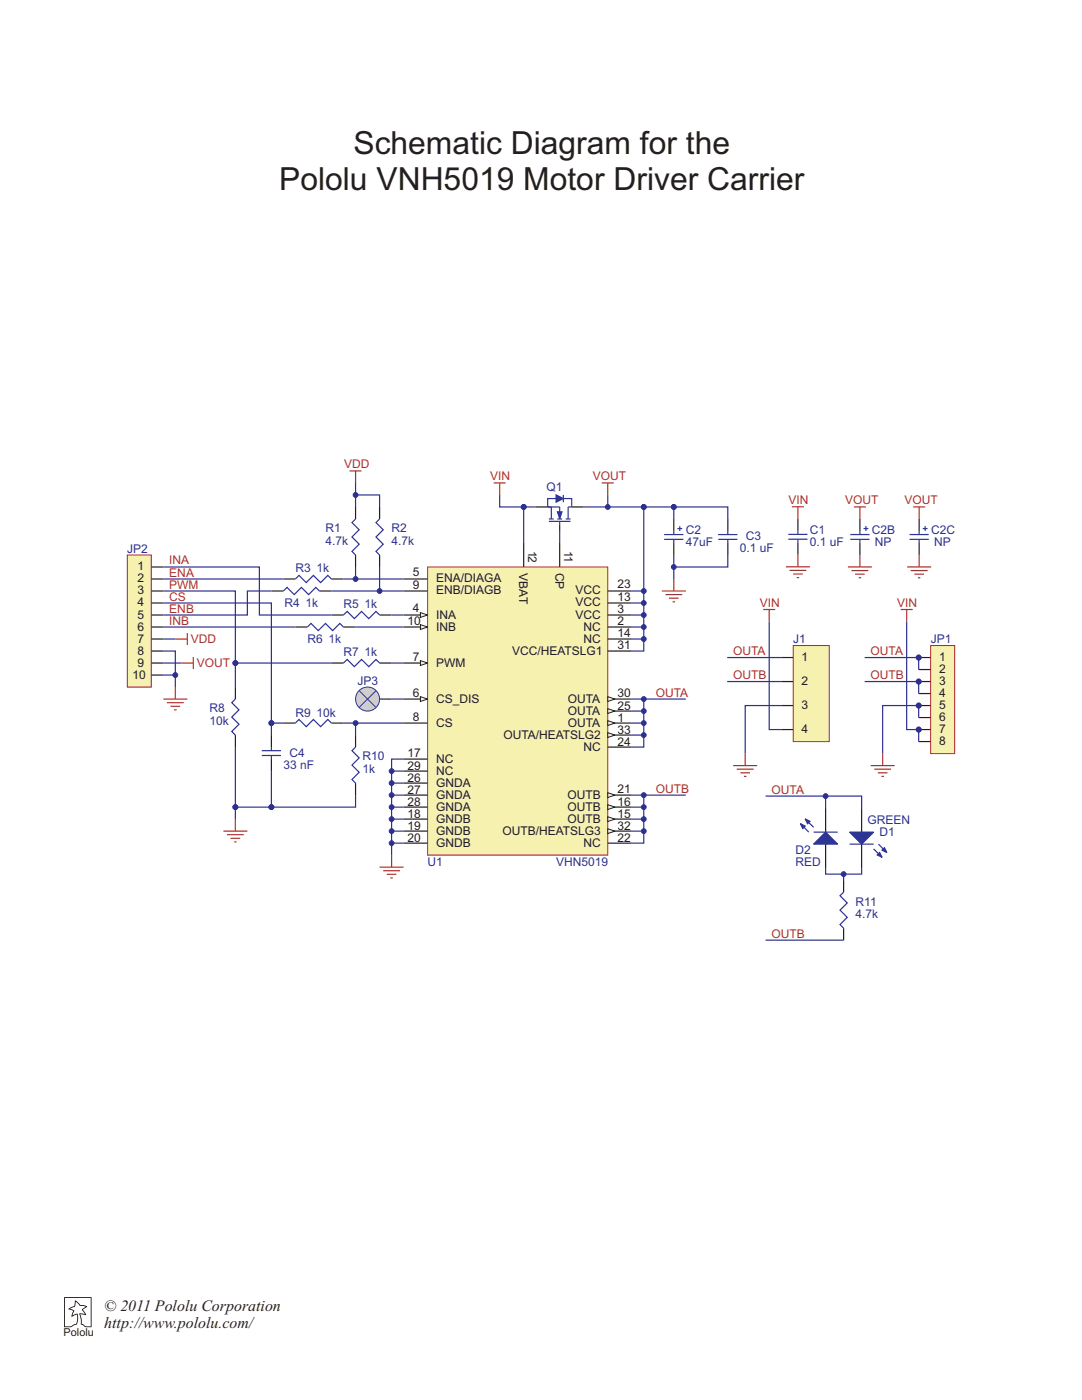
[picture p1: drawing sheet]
<svg xmlns="http://www.w3.org/2000/svg" width="216mm" height="279mm" viewBox="0 0 216 279" stroke-linecap="round" stroke-linejoin="round" font-family="sans-serif">
<path d="M12.9 259v5.7h1.2l.4-.3a1.06 1.06 0 0 0 .9-1.3l-.1-.8-1 .5 .1-.5 .2-.7-.9-.3 .6-.5a.76 .76 0 0 0 .6-1l.1-.3 .3 .2a1.77 1.77 0 0 0 1.6 .8l.5 .3-.9 .6 .5 .6 .1 .5-1.1-.2 .3 1v.9l.9 .5h.9v-5.7zM12.8 258.9h5.4v6l-1.2-.1-.9-.5v-1l-.3-1.1 .1-.1 1 .2-.6-.9 .8-.6-.4-.2a.88 .88 0 0 1-1.2-.5l-.4-.4v.2a.78 .78 0 0 1-.6 1l-.5 .3 .8 .4-.4 1 1-.4a2.42 2.42 0 0 1-.1 2.2l-1.2 .5-1.3-.1z" fill="#000"/>
<path d="M111.7 104.8v1.2" fill="none" stroke="#231f20" stroke-width=".24"/>
<path d="M109.5 104.1h4.3M109.5 103.6h1M110 101.2v2.4M111.2 103.6h1M111.7 101.2v2.4M111.7 104.1v.7M112.9 103.6h.9M114.1 101.2h-.7v2.4" fill="none" stroke="#2b3695" stroke-width=".24"/>
<path d="M111.2 102.1h1l-.5 1.5z" fill="#2b3695"/>
<path d="M111.2 102.1h1l-.5 1.5z" fill="none" stroke="#2b3695" stroke-width=".2"/>
<path d="M109.3 101.2h.7" fill="none" stroke="#2b3695" stroke-width=".24"/>
<path d="M111 98.8l1.4 .7-1.4 .7z" fill="#2b3695"/>
<path d="M111 98.8l1.4 .7-1.4 .7zM111 99.5h-1.7v1.7h2.4M112.4 99.5h1.7v1.7M112.4 98.8v1.4" fill="none" stroke="#2b3695" stroke-width=".24"/>
<path d="M106.9 101.2h2.4M114.1 101.2h2.4" fill="none" stroke="#231f20" stroke-width=".24"/>
<path d="M111.7 106v2.4M116.5 101.2h12v28.7h-2.4" fill="none" stroke="#2e3090" stroke-width=".24"/>
<circle cx="128.5" cy="101.2" r=".48" fill="#2e3090"/>
<circle cx="128.5" cy="101.2" r=".48" fill="none" stroke="#2e3090" stroke-width=".2"/>
<path d="M126.1 127.5h2.4" fill="none" stroke="#2e3090" stroke-width=".24"/>
<circle cx="128.5" cy="127.5" r=".48" fill="#2e3090"/>
<circle cx="128.5" cy="127.5" r=".48" fill="none" stroke="#2e3090" stroke-width=".2"/>
<path d="M126.1 125.1h2.4" fill="none" stroke="#2e3090" stroke-width=".24"/>
<circle cx="128.5" cy="125.1" r=".48" fill="#2e3090"/>
<circle cx="128.5" cy="125.1" r=".48" fill="none" stroke="#2e3090" stroke-width=".2"/>
<path d="M126.1 122.7h2.4" fill="none" stroke="#2e3090" stroke-width=".24"/>
<circle cx="128.5" cy="122.7" r=".48" fill="#2e3090"/>
<circle cx="128.5" cy="122.7" r=".48" fill="none" stroke="#2e3090" stroke-width=".2"/>
<path d="M126.1 120.3h2.4" fill="none" stroke="#2e3090" stroke-width=".24"/>
<circle cx="128.5" cy="120.3" r=".48" fill="#2e3090"/>
<circle cx="128.5" cy="120.3" r=".48" fill="none" stroke="#2e3090" stroke-width=".2"/>
<path d="M126.1 117.9h2.4" fill="none" stroke="#2e3090" stroke-width=".24"/>
<circle cx="128.5" cy="117.9" r=".48" fill="#2e3090"/>
<circle cx="128.5" cy="117.9" r=".48" fill="none" stroke="#2e3090" stroke-width=".2"/>
<path d="M106.9 101.2h-2.4v7.2" fill="none" stroke="#2e3090" stroke-width=".24"/>
<circle cx="104.5" cy="101.2" r=".48" fill="#2e3090"/>
<circle cx="104.5" cy="101.2" r=".48" fill="none" stroke="#2e3090" stroke-width=".2"/>
<path d="M54.2 117.9h2.3M56.5 115.6h2.4M63.7 117.9h2.4M66.1 115.6h2.4M70.9 101.2v2.4M70.9 110.8v2.4M75.7 101.2v2.4M75.7 110.8v2.4" fill="none" stroke="#231f20" stroke-width=".24"/>
<path d="M56.5 117.9l.8-.7 1.4 1.5 1.4-1.5 1.5 1.5 1.4-1.5 .7 .7M58.9 115.6l.8-.8 1.4 1.5 1.4-1.5 1.5 1.5 1.4-1.5 .7 .8M70.9 103.6l-.7 .7 1.5 1.4-1.5 1.5 1.5 1.4-1.5 1.4 .7 .8M75.7 103.6l-.7 .7 1.5 1.4-1.5 1.5 1.5 1.4-1.5 1.4 .7 .8" fill="none" stroke="#2b3695" stroke-width=".24"/>
<path d="M68.5 115.6h12M70.9 113.2v2.4" fill="none" stroke="#2e3090" stroke-width=".24"/>
<circle cx="70.9" cy="115.6" r=".48" fill="#2e3090"/>
<circle cx="70.9" cy="115.6" r=".48" fill="none" stroke="#2e3090" stroke-width=".2"/>
<path d="M66.1 117.9h14.4M75.7 113.2v4.7" fill="none" stroke="#2e3090" stroke-width=".24"/>
<circle cx="75.7" cy="117.9" r=".48" fill="#2e3090"/>
<circle cx="75.7" cy="117.9" r=".48" fill="none" stroke="#2e3090" stroke-width=".2"/>
<path d="M69.8 94h2.3M70.9 94v2.4" fill="none" stroke="#ae2930" stroke-width=".24"/>
<path d="M70.9 98.8h4.8v2.4M70.9 96.4v4.8" fill="none" stroke="#2e3090" stroke-width=".24"/>
<circle cx="70.9" cy="98.8" r=".48" fill="#2e3090"/>
<circle cx="70.9" cy="98.8" r=".48" fill="none" stroke="#2e3090" stroke-width=".2"/>
<g fill="none" stroke="#231f20" stroke-width=".24">
<path d="M47 137.1v2.4M58.9 125.1h2.4M66.1 122.7h2.4M66.1 132.3h2.4M68.5 125.1h2.4M75.7 122.7h2.4M75.7 132.3h2.4M47 146.7v2.4M54.2 146.7v2.4M54.2 151.5v2.4M56.5 144.3h2.4M66.1 144.3h2.4"/>
<path d="M70.9 146.7v2.4M70.9 156.3v2.4"/>
</g>
<path d="M47 139.5l-.8 .7 1.5 1.5-1.5 1.4 1.5 1.4-1.5 1.5 .8 .7M61.3 125.1l.8-.7 1.4 1.5 1.4-1.5 1.5 1.5 1.4-1.5 .7 .7M68.5 122.7l.8-.7 1.4 1.5 1.4-1.5 1.5 1.5 1.4-1.5 .7 .7M68.5 132.3l.8-.7 1.4 1.4 1.4-1.4 1.5 1.4 1.4-1.4 .7 .7M52.2 149.8h3.9M52.2 150.8h3.9M54.2 149.1v.7M54.2 150.8v.7M58.9 144.3l.8-.7 1.4 1.4 1.4-1.4 1.5 1.4 1.4-1.4 .7 .7M70.9 149.1l-.7 .7 1.5 1.5-1.5 1.4 1.5 1.4-1.5 1.5 .7 .7" fill="none" stroke="#2b3695" stroke-width=".24"/>
<path d="M70.9 125.1h9.6M78.1 122.7h2.4M78.1 132.3h2.4M68.5 144.3h12M70.9 144.3v2.4" fill="none" stroke="#2e3090" stroke-width=".24"/>
<circle cx="70.9" cy="144.3" r=".48" fill="#2e3090"/>
<circle cx="70.9" cy="144.3" r=".48" fill="none" stroke="#2e3090" stroke-width=".2"/>
<path d="M56.5 144.3h-2.3v2.4" fill="none" stroke="#2e3090" stroke-width=".24"/>
<circle cx="54.2" cy="144.3" r=".48" fill="#2e3090"/>
<circle cx="54.2" cy="144.3" r=".48" fill="none" stroke="#2e3090" stroke-width=".2"/>
<path d="M47 132.3v4.8" fill="none" stroke="#2e3090" stroke-width=".24"/>
<circle cx="47" cy="132.3" r=".48" fill="#2e3090"/>
<circle cx="47" cy="132.3" r=".48" fill="none" stroke="#2e3090" stroke-width=".2"/>
<path d="M75.7 173.1h4.8M76.5 173.8h3.3M77.2 174.5h1.9M77.9 175.2h.5M78.1 170.7v2.4" fill="none" stroke="#ae2930" stroke-width=".24"/>
<path d="M78.1 153.9h2.4M80.5 151.5h-2.4v19.2" fill="none" stroke="#2e3090" stroke-width=".24"/>
<circle cx="78.1" cy="153.9" r=".48" fill="#2e3090"/>
<circle cx="78.1" cy="153.9" r=".48" fill="none" stroke="#2e3090" stroke-width=".2"/>
<path d="M78.1 156.3h2.4" fill="none" stroke="#2e3090" stroke-width=".24"/>
<circle cx="78.1" cy="156.3" r=".48" fill="#2e3090"/>
<circle cx="78.1" cy="156.3" r=".48" fill="none" stroke="#2e3090" stroke-width=".2"/>
<path d="M78.1 158.7h2.4" fill="none" stroke="#2e3090" stroke-width=".24"/>
<circle cx="78.1" cy="158.7" r=".48" fill="#2e3090"/>
<circle cx="78.1" cy="158.7" r=".48" fill="none" stroke="#2e3090" stroke-width=".2"/>
<path d="M78.1 161.1h2.4" fill="none" stroke="#2e3090" stroke-width=".24"/>
<circle cx="78.1" cy="161.1" r=".48" fill="#2e3090"/>
<circle cx="78.1" cy="161.1" r=".48" fill="none" stroke="#2e3090" stroke-width=".2"/>
<path d="M78.1 163.5h2.4" fill="none" stroke="#2e3090" stroke-width=".24"/>
<circle cx="78.1" cy="163.5" r=".48" fill="#2e3090"/>
<circle cx="78.1" cy="163.5" r=".48" fill="none" stroke="#2e3090" stroke-width=".2"/>
<path d="M78.1 165.9h2.4" fill="none" stroke="#2e3090" stroke-width=".24"/>
<circle cx="78.1" cy="165.9" r=".48" fill="#2e3090"/>
<circle cx="78.1" cy="165.9" r=".48" fill="none" stroke="#2e3090" stroke-width=".2"/>
<path d="M78.1 168.3h2.4" fill="none" stroke="#2e3090" stroke-width=".24"/>
<circle cx="78.1" cy="168.3" r=".48" fill="#2e3090"/>
<circle cx="78.1" cy="168.3" r=".48" fill="none" stroke="#2e3090" stroke-width=".2"/>
<path d="M54.2 153.9v7.2h16.7v-2.4" fill="none" stroke="#2e3090" stroke-width=".24"/>
<circle cx="54.2" cy="161.1" r=".48" fill="#2e3090"/>
<circle cx="54.2" cy="161.1" r=".48" fill="none" stroke="#2e3090" stroke-width=".2"/>
<path d="M47 149.1v12h7.2" fill="none" stroke="#2e3090" stroke-width=".24"/>
<circle cx="54.2" cy="161.1" r=".48" fill="#2e3090"/>
<circle cx="54.2" cy="161.1" r=".48" fill="none" stroke="#2e3090" stroke-width=".2"/>
<circle cx="47" cy="161.1" r=".48" fill="#2e3090"/>
<circle cx="47" cy="161.1" r=".48" fill="none" stroke="#2e3090" stroke-width=".2"/>
<path d="M44.6 165.9h4.8M45.3 166.6h3.3M46 167.3h1.9M46.7 168h.5M47 163.5v2.4" fill="none" stroke="#ae2930" stroke-width=".24"/>
<path d="M32.6 113.2h19.2v9.5h14.3M32.6 117.9h14.4v14.4h19.1M32.6 115.6h23.9" fill="none" stroke="#2e3090" stroke-width=".24"/>
<circle cx="47" cy="132.3" r=".48" fill="#2e3090"/>
<circle cx="47" cy="132.3" r=".48" fill="none" stroke="#2e3090" stroke-width=".2"/>
<path d="M32.6 120.3h21.6v24" fill="none" stroke="#2e3090" stroke-width=".24"/>
<circle cx="54.2" cy="144.3" r=".48" fill="#2e3090"/>
<circle cx="54.2" cy="144.3" r=".48" fill="none" stroke="#2e3090" stroke-width=".2"/>
<path d="M32.6 125.1h26.3M47 161.1v2.4" fill="none" stroke="#2e3090" stroke-width=".24"/>
<circle cx="47" cy="161.1" r=".48" fill="#2e3090"/>
<circle cx="47" cy="161.1" r=".48" fill="none" stroke="#2e3090" stroke-width=".2"/>
<path d="M98.5 96.4h2.4M99.7 96.4v2.4M35 127.5h2.4M37.4 126.3v2.4" fill="none" stroke="#ae2930" stroke-width=".24"/>
<path d="M99.7 98.8v2.4h4.8M32.6 127.5h2.4" fill="none" stroke="#2e3090" stroke-width=".24"/>
<circle cx="104.5" cy="101.2" r=".48" fill="#2e3090"/>
<circle cx="104.5" cy="101.2" r=".48" fill="none" stroke="#2e3090" stroke-width=".2"/>
<path d="M158.3 128.8h7.2v19.2h-7.2z" fill-rule="evenodd" fill="#f7f1b0"/>
<path d="M158.3 128.8h7.2v19.2h-7.2z" fill="none" stroke="#ae2930" stroke-width=".2"/>
<path d="M155.9 131.2h2.4M155.9 136h2.4M155.9 140.8h2.4M155.9 145.6h2.4" fill="none" stroke="#231f20" stroke-width=".24"/>
<path d="M126.1 139.5h10.7M128.5 139.5v9.6h-2.4M145.1 131.2h10.8M145.1 136h10.8M153.5 124v21.6h2.4M155.9 140.8h-7.2v9.6" fill="none" stroke="#2e3090" stroke-width=".24"/>
<path d="M152.3 121.6h2.4M153.5 121.6v2.4M146.3 152.8h4.8M147 153.5h3.4M147.7 154.2h2M148.5 154.9h.4M148.7 150.4v2.4" fill="none" stroke="#ae2930" stroke-width=".24"/>
<circle cx="128.5" cy="139.5" r=".48" fill="#2e3090"/>
<circle cx="128.5" cy="139.5" r=".48" fill="none" stroke="#2e3090" stroke-width=".2"/>
<path d="M126.1 141.9h2.4" fill="none" stroke="#2e3090" stroke-width=".24"/>
<circle cx="128.5" cy="141.9" r=".48" fill="#2e3090"/>
<circle cx="128.5" cy="141.9" r=".48" fill="none" stroke="#2e3090" stroke-width=".2"/>
<path d="M126.1 144.3h2.4" fill="none" stroke="#2e3090" stroke-width=".24"/>
<circle cx="128.5" cy="144.3" r=".48" fill="#2e3090"/>
<circle cx="128.5" cy="144.3" r=".48" fill="none" stroke="#2e3090" stroke-width=".2"/>
<path d="M126.1 146.7h2.4" fill="none" stroke="#2e3090" stroke-width=".24"/>
<circle cx="128.5" cy="146.7" r=".48" fill="#2e3090"/>
<circle cx="128.5" cy="146.7" r=".48" fill="none" stroke="#2e3090" stroke-width=".2"/>
<path d="M126.1 158.7h10.7M128.5 158.7v9.6h-2.4" fill="none" stroke="#2e3090" stroke-width=".24"/>
<circle cx="128.5" cy="158.7" r=".48" fill="#2e3090"/>
<circle cx="128.5" cy="158.7" r=".48" fill="none" stroke="#2e3090" stroke-width=".2"/>
<path d="M126.1 161.1h2.4" fill="none" stroke="#2e3090" stroke-width=".24"/>
<circle cx="128.5" cy="161.1" r=".48" fill="#2e3090"/>
<circle cx="128.5" cy="161.1" r=".48" fill="none" stroke="#2e3090" stroke-width=".2"/>
<path d="M126.1 163.5h2.4" fill="none" stroke="#2e3090" stroke-width=".24"/>
<circle cx="128.5" cy="163.5" r=".48" fill="#2e3090"/>
<circle cx="128.5" cy="163.5" r=".48" fill="none" stroke="#2e3090" stroke-width=".2"/>
<path d="M126.1 165.9h2.4" fill="none" stroke="#2e3090" stroke-width=".24"/>
<circle cx="128.5" cy="165.9" r=".48" fill="#2e3090"/>
<circle cx="128.5" cy="165.9" r=".48" fill="none" stroke="#2e3090" stroke-width=".2"/>
<path d="M134.4 103.6v2.4M134.4 108.4v2.4" fill="none" stroke="#231f20" stroke-width=".24"/>
<path d="M132.5 106.7h3.9M132.5 107.6h3.9M134.4 106v.7M134.4 107.6v.8M135.2 105.5h.9M135.6 105v1" fill="none" stroke="#2b3695" stroke-width=".24"/>
<path d="M132 117.9h4.8M132.8 118.7h3.3M133.5 119.4h1.9M134.4 115.6v2.3M134.2 120.1h.5" fill="none" stroke="#ae2930" stroke-width=".24"/>
<path d="M128.5 101.2h5.9v2.4" fill="none" stroke="#2e3090" stroke-width=".24"/>
<circle cx="134.4" cy="101.2" r=".48" fill="#2e3090"/>
<circle cx="134.4" cy="101.2" r=".48" fill="none" stroke="#2e3090" stroke-width=".2"/>
<circle cx="128.5" cy="101.2" r=".48" fill="#2e3090"/>
<circle cx="128.5" cy="101.2" r=".48" fill="none" stroke="#2e3090" stroke-width=".2"/>
<path d="M134.4 101.2h10.8v2.4" fill="none" stroke="#2e3090" stroke-width=".24"/>
<circle cx="134.4" cy="101.2" r=".48" fill="#2e3090"/>
<circle cx="134.4" cy="101.2" r=".48" fill="none" stroke="#2e3090" stroke-width=".2"/>
<path d="M134.4 110.8v4.8M145.2 110.8v2.4h-10.8" fill="none" stroke="#2e3090" stroke-width=".24"/>
<circle cx="134.4" cy="113.2" r=".48" fill="#2e3090"/>
<circle cx="134.4" cy="113.2" r=".48" fill="none" stroke="#2e3090" stroke-width=".2"/>
<path d="M185.7 128.8h4.8v21.6h-4.8z" fill-rule="evenodd" fill="#f7f1b0"/>
<path d="M185.7 128.8h4.8v21.6h-4.8z" fill="none" stroke="#ae2930" stroke-width=".2"/>
<path d="M183.3 131.2h2.4M183.3 133.6h2.4M183.3 138.4h2.4M183.3 136h2.4M183.3 140.8h2.4M183.3 143.2h2.4M183.3 145.6h2.4M183.3 148h2.4" fill="none" stroke="#231f20" stroke-width=".24"/>
<circle cx="183.3" cy="131.2" r=".48" fill="#2e3090"/>
<circle cx="183.3" cy="131.2" r=".48" fill="none" stroke="#2e3090" stroke-width=".2"/>
<circle cx="183.3" cy="136" r=".48" fill="#2e3090"/>
<circle cx="183.3" cy="136" r=".48" fill="none" stroke="#2e3090" stroke-width=".2"/>
<circle cx="183.3" cy="140.8" r=".48" fill="#2e3090"/>
<circle cx="183.3" cy="140.8" r=".48" fill="none" stroke="#2e3090" stroke-width=".2"/>
<circle cx="183.3" cy="145.6" r=".48" fill="#2e3090"/>
<circle cx="183.3" cy="145.6" r=".48" fill="none" stroke="#2e3090" stroke-width=".2"/>
<path d="M179.7 121.6h2.4M180.9 121.6v2.4M173.7 152.8h4.8M174.4 153.5h3.4M175.2 154.2h1.9M175.9 154.9h.5M176.1 150.4v2.4" fill="none" stroke="#ae2930" stroke-width=".24"/>
<path d="M172.5 131.2h10.8v2.4" fill="none" stroke="#2e3090" stroke-width=".24"/>
<circle cx="183.3" cy="131.2" r=".48" fill="#2e3090"/>
<circle cx="183.3" cy="131.2" r=".48" fill="none" stroke="#2e3090" stroke-width=".2"/>
<path d="M172.5 136h10.8v2.4" fill="none" stroke="#2e3090" stroke-width=".24"/>
<circle cx="183.3" cy="136" r=".48" fill="#2e3090"/>
<circle cx="183.3" cy="136" r=".48" fill="none" stroke="#2e3090" stroke-width=".2"/>
<path d="M183.3 143.2v-2.4h-7.2v9.6" fill="none" stroke="#2e3090" stroke-width=".24"/>
<circle cx="183.3" cy="140.8" r=".48" fill="#2e3090"/>
<circle cx="183.3" cy="140.8" r=".48" fill="none" stroke="#2e3090" stroke-width=".2"/>
<path d="M180.9 124v21.6h2.4v2.4" fill="none" stroke="#2e3090" stroke-width=".24"/>
<circle cx="183.3" cy="145.6" r=".48" fill="#2e3090"/>
<circle cx="183.3" cy="145.6" r=".48" fill="none" stroke="#2e3090" stroke-width=".2"/>
<path d="M121.3 98.8v2.4M54.2 117.9h-4.8v4.8h-16.8" fill="none" stroke="#2e3090" stroke-width=".24"/>
<path d="M120.1 96.4h2.4M121.3 96.4v2.4" fill="none" stroke="#ae2930" stroke-width=".24"/>
<circle cx="121.3" cy="101.2" r=".48" fill="#2e3090"/>
<circle cx="121.3" cy="101.2" r=".48" fill="none" stroke="#2e3090" stroke-width=".2"/>
<path d="M25.4 110.8h4.8v26.3h-4.8z" fill-rule="evenodd" fill="#f7f1b0"/>
<path d="M25.4 110.8h4.8v26.3h-4.8z" fill="none" stroke="#ae2930" stroke-width=".2"/>
<path d="M30.2 113.2h2.4M30.2 115.6h2.4M30.2 117.9h2.4M30.2 120.3h2.4M30.2 122.7h2.4M30.2 125.1h2.4M30.2 127.5h2.4M30.2 129.9h2.4M30.2 132.3h2.4M30.2 134.7h2.4M75.7 139.5h2.4" fill="none" stroke="#231f20" stroke-width=".24"/>
<path d="M32.6 139.5h4.8M35 137.1v2.4M33.3 140.2h3.4M34 141h1.9M34.7 141.7h.5" fill="none" stroke="#ae2930" stroke-width=".24"/>
<circle cx="73.3" cy="139.5" r="2.39" fill="#cecece"/>
<g fill="none" stroke="#2b3695" stroke-width=".2">
<path d="M71.7 137.8l3.3 3.4M75 137.8l-3.3 3.4"/>
<circle cx="73.3" cy="139.5" r="2.39"/>
</g>
<path d="M78.1 139.5h2.4" fill="none" stroke="#2e3090" stroke-width=".24"/>
<path d="M85.3 113.2h36v57.5h-36z" fill-rule="evenodd" fill="#f7f1b0"/>
<path d="M85.3 113.2h36v57.5h-36z" fill="none" stroke="#ae2930" stroke-width=".2"/>
<path d="M121.3 117.9h4.8M121.3 125.1h4.8M121.3 129.9h4.8M121.3 122.7h4.8M121.3 120.3h4.8M121.3 139.5h4.8M80.5 156.3h4.8M80.5 158.7h4.8M80.5 165.9h4.8M80.5 168.3h4.8M80.5 161.1h4.8M80.5 163.5h4.8" fill="none" stroke="#231f20" stroke-width=".24"/>
<path d="M121.3 139l1.4 .5-1.4 .5z" fill="#f9f6e5"/>
<path d="M121.3 139l1.4 .5-1.4 .5z" fill="none" stroke="#231f20" stroke-width=".2"/>
<path d="M121.3 141.9h4.8" fill="none" stroke="#231f20" stroke-width=".24"/>
<path d="M121.3 141.4l1.4 .5-1.4 .5z" fill="#f9f6e5"/>
<path d="M121.3 141.4l1.4 .5-1.4 .5z" fill="none" stroke="#231f20" stroke-width=".2"/>
<path d="M121.3 163.5h4.8" fill="none" stroke="#231f20" stroke-width=".24"/>
<path d="M121.3 163l1.4 .5-1.4 .5z" fill="#f9f6e5"/>
<path d="M121.3 163l1.4 .5-1.4 .5z" fill="none" stroke="#231f20" stroke-width=".2"/>
<path d="M121.3 161.1h4.8" fill="none" stroke="#231f20" stroke-width=".24"/>
<path d="M121.3 160.6l1.4 .5-1.4 .5z" fill="#f9f6e5"/>
<path d="M121.3 160.6l1.4 .5-1.4 .5z" fill="none" stroke="#231f20" stroke-width=".2"/>
<path d="M80.5 122.7h4.8" fill="none" stroke="#231f20" stroke-width=".24"/>
<path d="M83.9 122.3l1.4 .4-1.4 .5z" fill="#f9f6e5"/>
<path d="M83.9 122.3l1.4 .4-1.4 .5z" fill="none" stroke="#231f20" stroke-width=".2"/>
<path d="M80.5 117.9h4.8M80.5 115.6h4.8M80.5 132.3h4.8" fill="none" stroke="#231f20" stroke-width=".24"/>
<path d="M83.9 131.8l1.4 .5-1.4 .5z" fill="#f9f6e5"/>
<path d="M83.9 131.8l1.4 .5-1.4 .5z" fill="none" stroke="#231f20" stroke-width=".2"/>
<path d="M80.5 125.1h4.8" fill="none" stroke="#231f20" stroke-width=".24"/>
<path d="M83.9 124.7l1.4 .4-1.4 .5z" fill="#f9f6e5"/>
<path d="M83.9 124.7l1.4 .4-1.4 .5z" fill="none" stroke="#231f20" stroke-width=".2"/>
<path d="M121.3 144.3h4.8" fill="none" stroke="#231f20" stroke-width=".24"/>
<path d="M121.3 143.8l1.4 .5-1.4 .5z" fill="#f9f6e5"/>
<path d="M121.3 143.8l1.4 .5-1.4 .5z" fill="none" stroke="#231f20" stroke-width=".2"/>
<path d="M121.3 146.7h4.8" fill="none" stroke="#231f20" stroke-width=".24"/>
<path d="M121.3 146.2l1.4 .5-1.4 .5z" fill="#f9f6e5"/>
<path d="M121.3 146.2l1.4 .5-1.4 .5z" fill="none" stroke="#231f20" stroke-width=".2"/>
<path d="M121.3 158.7h4.8" fill="none" stroke="#231f20" stroke-width=".24"/>
<path d="M121.3 158.2l1.4 .5-1.4 .5z" fill="#f9f6e5"/>
<path d="M121.3 158.2l1.4 .5-1.4 .5z" fill="none" stroke="#231f20" stroke-width=".2"/>
<path d="M121.3 165.9h4.8" fill="none" stroke="#231f20" stroke-width=".24"/>
<path d="M121.3 165.4l1.4 .5-1.4 .4z" fill="#f9f6e5"/>
<path d="M121.3 165.4l1.4 .5-1.4 .4z" fill="none" stroke="#231f20" stroke-width=".2"/>
<path d="M80.5 139.5h4.8" fill="none" stroke="#231f20" stroke-width=".24"/>
<path d="M83.9 139l1.4 .5-1.4 .5z" fill="#f9f6e5"/>
<path d="M83.9 139l1.4 .5-1.4 .5z" fill="none" stroke="#231f20" stroke-width=".2"/>
<path d="M104.5 108.4v4.8M111.7 108.4v4.8M121.3 127.5h4.8M80.5 144.3h4.8M80.5 151.5h4.8M80.5 153.9h4.8M121.3 149.1h4.8M121.3 168.3h4.8M171.9 161.3v4.8M171.9 168.5v4.8" fill="none" stroke="#231f20" stroke-width=".24"/>
<path d="M169.5 166.1h4.8l-2.4 2.4z" fill="#2b3695"/>
<path d="M169.5 166.1h4.8l-2.4 2.4zM174.3 169.4l1.7 1.7" fill="none" stroke="#2b3695" stroke-width=".24"/>
<path d="M175 170.6l.5-.5 .5 1z" fill="#2b3695"/>
<path d="M175.5 170.1l.5 1-1-.5z" fill="none" stroke="#2b3695" stroke-width=".24"/>
<path d="M176.5 169.2l.5 .9-1-.4z" fill="#2b3695"/>
<path d="M169.5 168.5h4.8M175.3 168.5l1.7 1.6M176.5 169.2l.5 .9-1-.4z" fill="none" stroke="#2b3695" stroke-width=".24"/>
<path d="M164.7 161.3v4.8M164.7 168.5v4.8" fill="none" stroke="#231f20" stroke-width=".24"/>
<path d="M162.3 168.5l2.4-2.4 2.4 2.4z" fill="#2b3695"/>
<path d="M160.7 163.4l1.6 1.7M162.3 168.5l2.4-2.4 2.4 2.4z" fill="none" stroke="#2b3695" stroke-width=".24"/>
<path d="M160.7 163.4l.9 .5-.5 .5z" fill="#2b3695"/>
<path d="M160.7 163.4l.9 .5-.5 .5z" fill="none" stroke="#2b3695" stroke-width=".24"/>
<path d="M159.7 164.4l1 .5-.5 .4z" fill="#2b3695"/>
<path d="M159.7 164.4l1 .5-.5 .4zM159.7 164.4l1.7 1.7M162.3 166.1h4.8M168.3 178l-.7 .8 1.5 1.4-1.5 1.4 1.5 1.5-1.5 1.4 .7 .7" fill="none" stroke="#2b3695" stroke-width=".24"/>
<path d="M168.3 175.7v2.3M168.3 185.2v2.4" fill="none" stroke="#231f20" stroke-width=".24"/>
<path d="M152.8 158.9h19.1v2.4M164.7 158.9v2.4M164.7 173.3v1.2h7.2v-1.2M152.8 187.6h15.5" fill="none" stroke="#2e3090" stroke-width=".24"/>
<circle cx="164.7" cy="158.9" r=".48" fill="#2e3090"/>
<circle cx="164.7" cy="158.9" r=".48" fill="none" stroke="#2e3090" stroke-width=".2"/>
<path d="M168.3 174.5v1.2" fill="none" stroke="#2e3090" stroke-width=".24"/>
<circle cx="168.3" cy="174.5" r=".48" fill="#2e3090"/>
<circle cx="168.3" cy="174.5" r=".48" fill="none" stroke="#2e3090" stroke-width=".2"/>
<path d="M145.2 103.6v2.4M145.2 108.4v2.4" fill="none" stroke="#231f20" stroke-width=".24"/>
<path d="M143.3 106.7h3.8M143.3 107.6h3.8M145.2 106v.7M145.2 107.6v.8" fill="none" stroke="#2b3695" stroke-width=".24"/>
<path d="M36.2 132.3h2.4M38.6 131.1v2.4" fill="none" stroke="#ae2930" stroke-width=".24"/>
<path d="M32.6 129.9h2.4v7.2M32.6 132.3h3.6M32.6 134.7h2.4" fill="none" stroke="#2e3090" stroke-width=".24"/>
<circle cx="35" cy="134.7" r=".48" fill="#2e3090"/>
<circle cx="35" cy="134.7" r=".48" fill="none" stroke="#2e3090" stroke-width=".2"/>
<g fill="none" stroke="#ae2930" stroke-width=".24">
<path d="M156.8 113.1h4.8M157.5 113.8h3.4M158 101.1h2.4M158.3 114.6h1.9M159 115.3h.5M159.2 101.1v2.4M159.2 110.7v2.4M169.2 113.1h4.8M169.9 113.9h3.4M170.4 101.2h2.4M170.6 114.6h1.9M171.3 115.3h.5"/>
<path d="M171.6 101.2v2.4M171.6 110.8v2.3M181 113.1h4.8M181.7 113.9h3.4M182.2 101.2h2.4M182.4 114.6h2M183.2 115.3h.4M183.4 101.2v2.4M183.4 110.8v2.3"/>
</g>
<path d="M159.2 103.5v2.4M159.2 108.3v2.4M171.6 103.6v2.4M171.6 108.4v2.4M183.4 103.6v2.4M183.4 108.4v2.4" fill="none" stroke="#231f20" stroke-width=".24"/>
<g fill="none" stroke="#2b3695" stroke-width=".24">
<path d="M157.3 106.6h3.8M157.3 107.6h3.8M159.2 105.9v.7M159.2 107.6v.7M169.7 106.7h3.8M169.7 107.6h3.8M171.6 106v.7M171.6 107.6v.8M172.3 105.5h1M172.8 105v1M181.5 106.7h3.8M181.5 107.6h3.8"/>
<path d="M183.4 106v.7M183.4 107.6v.8M184.1 105.5h1M184.6 105v1"/>
</g>
<g font-size="6.3" fill="#231f20">
<text x="70.5" y="30.8">Schematic Diagram for the</text>
<text x="55.7" y="37.9">Pololu VNH5019 Motor Driver Carrier</text>
</g>
<g font-size="3.2" fill="#231f20">
<text x="20.8" y="261.6">© 2011 Pololu Corporation</text>
<text x="20.8" y="265.1">http://www.pololu.com/</text>
</g>
<g font-size="2.4" fill="#ae2930">
<text x="68.6" y="93.5">VDD</text>
<text x="97.8" y="95.9">VIN</text>
<text x="118.3" y="95.9">VOUT</text>
<text x="157.3" y="100.6">VIN</text>
<text x="168.6" y="100.7">VOUT</text>
<text x="180.5" y="100.7">VOUT</text>
<text x="33.8" y="112.7">INA</text>
<text x="33.8" y="115.2">ENA</text>
<text x="33.8" y="117.6">PWM</text>
<text x="33.8" y="122.4">ENB</text>
<text x="33.8" y="120">CS</text>
<text x="33.8" y="124.8">INB</text>
<text x="151.6" y="121.1">VIN</text>
<text x="179" y="121.1">VIN</text>
<text x="38.1" y="128.2">VDD</text>
<text x="146.3" y="130.7">OUTA</text>
<text x="173.7" y="130.7">OUTA</text>
<text x="39.3" y="133">VOUT</text>
<text x="146.3" y="135.5">OUTB</text>
<text x="173.7" y="135.5">OUTB</text>
<text x="130.9" y="139">OUTA</text>
<text x="130.9" y="158.2">OUTB</text>
<text x="154" y="158.4">OUTA</text>
<text x="154" y="187.1">OUTB</text>
</g>
<g font-size="2.4" fill="#2e3090">
<text x="109" y="98">Q1</text>
<text x="64.9" y="106.2">R1</text>
<text x="78.1" y="106.2">R2</text>
<text x="136.8" y="106.7">C2</text>
<text x="148.8" y="107.9">C3</text>
<text x="161.6" y="106.6">C1</text>
<text x="174" y="106.7">C2B</text>
<text x="185.8" y="106.7">C2C</text>
<text x="25.4" y="110.3">JP2</text>
<text x="64.9" y="108.7">4.7k</text>
<text x="78.1" y="108.7">4.7k</text>
<text x="136.8" y="109.1">47uF</text>
<text x="147.6" y="110.3">0.1 uF</text>
<text x="161.6" y="109">0.1 uF</text>
<text x="174.6" y="109.1">NP</text>
<text x="186.4" y="109.1">NP</text>
<text x="58.9" y="114.2">R3</text>
<text x="63.2" y="114.2">1k</text>
<text x="56.8" y="121.2">R4</text>
<text x="61" y="121.2">1k</text>
<text x="68.5" y="121.4">R5</text>
<text x="72.8" y="121.4">1k</text>
<text x="61.4" y="128.4">R6</text>
<text x="65.5" y="128.4">1k</text>
<text x="68.5" y="131">R7</text>
<text x="72.8" y="131">1k</text>
<text x="158.3" y="128.4">J1</text>
<text x="185.7" y="128.4">JP1</text>
<text x="71.3" y="136.6">JP3</text>
<text x="41.8" y="142.2">R8</text>
<text x="58.9" y="143">R9</text>
<text x="63.2" y="143">10k</text>
<text x="41.8" y="144.6">10k</text>
<text x="56.5" y="153.4">33 nF</text>
<text x="57.7" y="151">C4</text>
<text x="72.3" y="154.2">1k</text>
<text x="72.3" y="151.8">R10</text>
<text x="173.1" y="164.4">GREEN</text>
<text x="175.5" y="166.8">D1</text>
<text x="85.3" y="172.8">U1</text>
<text x="111" y="172.8">VHN5019</text>
<text x="158.7" y="170.4">D2</text>
<text x="158.7" y="172.8">RED</text>
<text x="170.7" y="183.1">4.7k</text>
<text x="170.7" y="180.7">R11</text>
</g>
<g font-size="2.4" fill="#231f20">
<text x="27.5" y="113.9">1</text>
<text x="105.4" y="109.9" transform="rotate(90 105.4 109.9)">12</text>
<text x="112.6" y="109.9" transform="rotate(90 112.6 109.9)">11</text>
<text x="27.5" y="116.2">2</text>
<text x="27.5" y="118.6">3</text>
<text x="82.4" y="117.6">9</text>
<text x="82.4" y="115">5</text>
<text x="87" y="118.6">ENB/DIAGB</text>
<text x="87" y="116.2">ENA/DIAGA</text>
<text x="103.6" y="114.4" transform="rotate(90 103.6 114.4)">VBAT</text>
<text x="110.8" y="114.4" transform="rotate(90 110.8 114.4)">CP</text>
<text x="114.8" y="118.6">VCC</text>
<text x="123.2" y="117.4">23</text>
<text x="27.5" y="121">4</text>
<text x="27.5" y="123.4">5</text>
<text x="27.5" y="125.8">6</text>
<text x="81.3" y="124.8">10</text>
<text x="82.4" y="122.2">4</text>
<text x="87" y="123.4">INA</text>
<text x="87" y="125.8">INB</text>
<text x="114.8" y="123.4">VCC</text>
<text x="114.8" y="121">VCC</text>
<text x="116.4" y="125.8">NC</text>
<text x="123.2" y="124.8">2</text>
<text x="123.2" y="122.4">3</text>
<text x="123.2" y="120">13</text>
<text x="27.5" y="128.2">7</text>
<text x="27.5" y="130.6">8</text>
<text x="82.4" y="131.8">7</text>
<text x="102.2" y="130.6">VCC/HEATSLG1</text>
<text x="116.4" y="128.2">NC</text>
<text x="123.2" y="129.6">31</text>
<text x="123.2" y="127.2">14</text>
<text x="160" y="131.9">1</text>
<text x="187.4" y="131.9">1</text>
<text x="26.4" y="135.4">10</text>
<text x="27.5" y="133">9</text>
<text x="87" y="133">PWM</text>
<text x="160" y="136.7">2</text>
<text x="187.4" y="134.3">2</text>
<text x="187.4" y="136.7">3</text>
<text x="82.4" y="139">6</text>
<text x="82.4" y="143.8">8</text>
<text x="87" y="140.2">CS_DIS</text>
<text x="113.3" y="140.2">OUTA</text>
<text x="113.3" y="142.6">OUTA</text>
<text x="123.2" y="139">30</text>
<text x="123.2" y="141.6">25</text>
<text x="123.2" y="144">1</text>
<text x="160" y="141.5">3</text>
<text x="187.4" y="139.1">4</text>
<text x="187.4" y="141.5">5</text>
<text x="187.4" y="143.9">6</text>
<text x="87" y="145">CS</text>
<text x="100.4" y="147.4">OUTA/HEATSLG2</text>
<text x="113.3" y="145">OUTA</text>
<text x="116.4" y="149.8">NC</text>
<text x="123.2" y="146.4">33</text>
<text x="123.2" y="148.8">24</text>
<text x="160" y="146.3">4</text>
<text x="187.4" y="146.3">7</text>
<text x="187.4" y="148.7">8</text>
<text x="81.3" y="156">26</text>
<text x="81.3" y="151">17</text>
<text x="81.3" y="153.6">29</text>
<text x="87" y="152.2">NC</text>
<text x="87" y="154.6">NC</text>
<text x="81.3" y="158.4">27</text>
<text x="81.3" y="160.8">28</text>
<text x="87" y="157">GNDA</text>
<text x="87" y="159.4">GNDA</text>
<text x="87" y="161.8">GNDA</text>
<text x="113.3" y="161.8">OUTB</text>
<text x="113.3" y="159.4">OUTB</text>
<text x="123.2" y="160.8">16</text>
<text x="123.2" y="158.2">21</text>
<text x="81.3" y="165.6">19</text>
<text x="81.3" y="168">20</text>
<text x="81.3" y="163.2">18</text>
<text x="87" y="166.6">GNDB</text>
<text x="87" y="164.2">GNDB</text>
<text x="100.2" y="166.6">OUTB/HEATSLG3</text>
<text x="113.3" y="164.2">OUTB</text>
<text x="123.2" y="168">22</text>
<text x="123.2" y="163.2">15</text>
<text x="123.2" y="165.6">32</text>
<text x="87" y="169">GNDB</text>
<text x="116.4" y="169">NC</text>
</g>
<text font-size="2.2" fill="#231f20" x="12.7" y="266.7">Pololu</text>
</svg>
